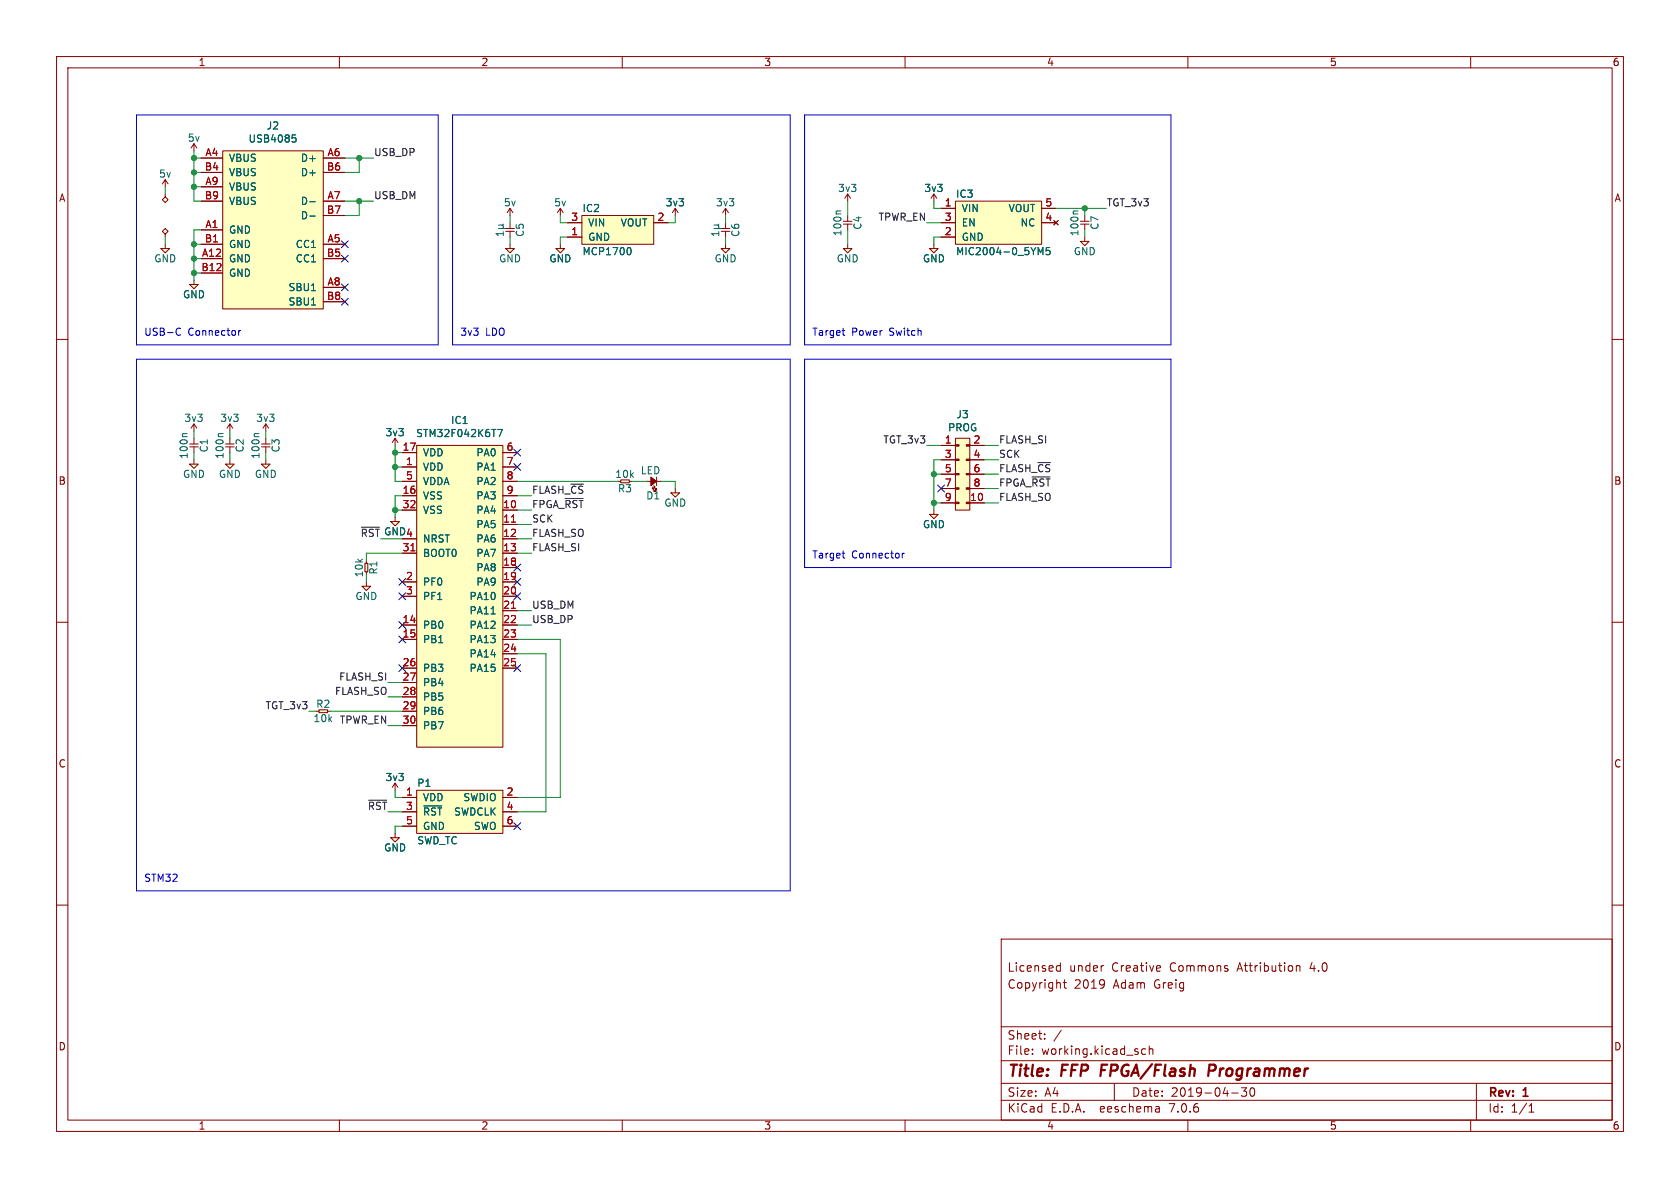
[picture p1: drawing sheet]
<svg xmlns="http://www.w3.org/2000/svg" width="297mm" height="210mm" viewBox="0 0 297 210" stroke-linecap="round" stroke-linejoin="round" font-family="sans-serif">
<g fill="none" stroke="#840000" stroke-width=".18">
<path d="M10 10h277v190h-277zM12 12h273v186h-273zM60 10v2M110 10v2M160 10v2M210 10v2M260 10v2M35.6 27.9h3.8M35.6 35.6h3.8M35.6 33h3.8M35.6 30.5h3.8M39.4 26.7h17.7v27.9h-17.7z"/>
<path d="M57.1 27.9h3.9M57.1 35.6h3.9M57.1 30.5h3.9M57.1 38.1h3.9M164.6 35.1l.5-.8v1.3M165.1 34.3l.5 .8M191 39.1h1.5M191 39.6h1.5M191.8 38.1v1M191.8 39.6v1M10 60h2M35.6 40.6h3.8"/>
<path d="M35.6 45.7h3.8M35.6 43.2h3.8M35.6 48.3h3.8M57.1 45.7h3.9M57.1 43.2h3.9M57.1 50.8h3.9M57.1 53.3h3.9M285 60h2M46.5 75.7l.5-.8v1.3M47 74.9l.5 .8M64.5 99.6h.5v1.5h-.5zM114.3 85.1h.8"/>
<path d="M115.3 86.1l.3 .3h-.3l.5 .5v-.3l-.2 .3h.2M115.6 85.9l.2 .2h-.2l.5 .5v-.2l-.3 .2h.3M116.1 84.3v1.6M116.1 85.1h.7M10 110h2M285 110h2M10 160h2M285 160h2M177 166h108v32h-108zM186.9 171.6h.6M186.9 170.8h.6M187.5 170.2v1.5"/>
<path d="M188 173.7h.5M188.2 173.2v1.3l.3 .2M195 170.7h.1M195.1 173.3h.1a1.26 1.26 0 0 1-.2 1.3M195.2 173.8l-.1 .3M205 170.7l.2 .4-.7 .1M205.1 171.6l-.1 .1M229.2 170.8l.2-.1 .3 .1 .1 .9M229.2 170.7v1M60 198v2M110 198v2M160 198v2"/>
<path d="M177 194.5h108M177 191.5h108M177 187.5h108M177 181.5h108M182.5 186.3v.1M182.5 185.5v.1M184.7 183.6v.1M184.7 182.8v.1M187.6 182.1l-1.3 2M197 191.5v3M202.5 185.5l-.4-.1-.3 .3v.4l.2 .2h.5M203.2 185.5l.2-.1 .3 .1 .1 .9"/>
<path d="M203.2 184.9v1.5M204.9 195.7l.1 .9M205 196.5l-.2 .1M205 196h-.2M210 198v2M217.7 193.2h1.2M220.4 192.3l-.5 .6 .4 .1v.7l-.2 .1h-.4l-.2-.1M221.1 192.4a.81 .81 0 0 0 .4 1.4l.2-.1 .1-.5-.1-.8M260 198v2M261 191.5v6.5M270.3 196.6h.9M270.3 195.5l.4-.4v1.5"/>
</g>
<path d="M194.8 188.2l-.3 2M214.6 188.2h-.8l-.2 2M214.7 189.2l-1 .1" fill="none" stroke="#840000" stroke-width=".4"/>
<path d="M115.1 84.3l1 .8-1 .8z" fill="#840000" stroke="#840000" stroke-width=".18"/>
<path d="M51.7 23.8h.6M51.8 24.3h.3l.2 .3-.1 .5h-.4M54.8 35.7h.9M54.8 38.2h.9M190.6 37.3h-.7l-.2 .2" fill="none" stroke="#006464" stroke-width=".18"/>
<g fill="#ffffc2" stroke="#ffffc2" stroke-width=".18">
<path d="M39.4 26.7h17.7v27.9h-17.7z"/>
<path d="M64.5 99.6h.5v1.5h-.5z"/>
</g>
<path d="M28.7 40.9l.5-.5 .5 .5-.5 .5z" fill="#ffffc2"/>
<path d="M33.8 26.2l.5-.8v1.3M34.3 25.4l.5 .8M149.1 39.1h1.5M149.1 39.6h1.5M149.9 38.1v1M149.9 39.6v1M28.7 40.9l.5-.5 .5 .5-.5 .5zM29.2 41.4v.5" fill="none" stroke="#840000" stroke-width=".18"/>
<path d="M148.7 37.3h-.7l-.2 .2" fill="none" stroke="#006464" stroke-width=".18"/>
<path d="M149.1 43.9h1.5l-.7 .8z" fill="#ffffc2"/>
<path d="M149.1 43.9h1.5l-.7 .8zM149.9 43.2v.7" fill="none" stroke="#840000" stroke-width=".18"/>
<path d="M28.4 43.9h1.6l-.8 .8z" fill="#ffffc2"/>
<path d="M127.8 37.6l.5-.8v1.3M128.3 36.8l.5 .8M28.4 43.9h1.6l-.8 .8zM29.2 43.2v.7M40.1 75.7l.5-.8v1.3M40.6 74.9l.5 .8M46.2 78.5h1.6M46.2 79h1.6M47 77.5v1M47 79v1M69.3 78.2l.5-.7v1.2M69.8 77.5l.6 .7" fill="none" stroke="#840000" stroke-width=".18"/>
<path d="M45.8 76.7h-.7l-.2 .1" fill="none" stroke="#006464" stroke-width=".18"/>
<path d="M118.6 87.1h1.5l-.7 .8z" fill="#ffffc2"/>
<path d="M118.6 87.1h1.5l-.7 .8zM119.4 86.4v.7" fill="none" stroke="#840000" stroke-width=".18"/>
<path d="M164.3 43.9h1.6l-.8 .8z" fill="#ffffc2"/>
<path d="M164.3 43.9h1.6l-.8 .8zM165.1 43.2v.7M69.3 139.2l.5-.8v1.3M69.8 138.4l.6 .8M73.7 139.7h15.2v7.6h-15.2zM71.1 141h2.6M71.1 143.5h2.6M71.1 146.1h2.6M88.9 141h2.5M88.9 143.5h2.5M88.9 146.1h2.5" fill="none" stroke="#840000" stroke-width=".18"/>
<path d="M73.7 139.7h15.2v7.6h-15.2z" fill="#ffffc2" stroke="#ffffc2" stroke-width=".18"/>
<path d="M74.9 142.5h3.2" fill="none" stroke="#006464" stroke-width=".18"/>
<path d="M69.1 148.1h1.5l-.8 .7z" fill="#ffffc2"/>
<path d="M69.1 148.1h1.5l-.8 .7zM69.8 147.3v.8" fill="none" stroke="#840000" stroke-width=".18"/>
<path d="M46.2 82h1.6l-.8 .8z" fill="#ffffc2"/>
<path d="M46.2 82h1.6l-.8 .8zM47 81.3v.7" fill="none" stroke="#840000" stroke-width=".18"/>
<path d="M33.5 82h1.6l-.8 .8z" fill="#ffffc2"/>
<path d="M33.5 82h1.6l-.8 .8zM34.3 81.3v.7" fill="none" stroke="#840000" stroke-width=".18"/>
<path d="M39.9 82h1.5l-.8 .8z" fill="#ffffc2"/>
<path d="M33.5 78.5h1.6M33.5 79h1.6M34.3 77.5v1M34.3 79v1M39.9 82h1.5l-.8 .8zM40.6 81.3v.7M109.7 84.8h1.6v.5h-1.6zM56.4 125.5h1.5v.5h-1.5z" fill="none" stroke="#840000" stroke-width=".18"/>
<g fill="#ffffc2" stroke="#ffffc2" stroke-width=".18">
<path d="M56.4 125.5h1.5v.5h-1.5z"/>
<path d="M109.7 84.8h1.6v.5h-1.6z"/>
</g>
<path d="M33.1 76.7h-.7l-.2 .1" fill="none" stroke="#006464" stroke-width=".18"/>
<path d="M69.1 92.2h1.5l-.8 .8z" fill="#ffffc2"/>
<path d="M69.1 92.2h1.5l-.8 .8zM69.8 91.4v.8" fill="none" stroke="#840000" stroke-width=".18"/>
<path d="M33.5 50.3h1.6l-.8 .8z" fill="#ffffc2"/>
<g fill="none" stroke="#840000" stroke-width=".18">
<path d="M28.7 32.5l.5-.7v1.2M29.2 31.8l.5 .7M33.5 50.3h1.6l-.8 .8zM34.3 49.5v.8M33.8 75.7l.5-.8v1.3M34.3 74.9l.5 .8M39.9 78.5h1.5M39.9 79h1.5M40.6 77.5v1M40.6 79v1M73.7 78.7h15.2v53.4h-15.2zM71.1 82.6h2.6"/>
<path d="M71.1 90.2h2.6M71.1 95.3h2.6M71.1 97.8h2.6M71.1 87.6h2.6M71.1 80h2.6M71.1 85.1h2.6M88.9 82.6h2.5M88.9 90.2h2.5M88.9 92.7h2.5M88.9 95.3h2.5M88.9 97.8h2.5M88.9 87.6h2.5"/>
<path d="M88.9 80h2.5M88.9 85.1h2.5M71.1 110.5h2.6M71.1 113h2.6M71.1 102.9h2.6M71.1 105.4h2.6M71.1 118.1h2.6M88.9 110.5h2.5M88.9 113h2.5M88.9 100.3h2.5M88.9 102.9h2.5M88.9 105.4h2.5"/>
<path d="M88.9 108h2.5M88.9 115.6h2.5M88.9 118.1h2.5M71.1 120.7h2.6M71.1 123.2h2.6M71.1 125.7h2.6M71.1 128.3h2.6"/>
</g>
<path d="M73.7 78.7h15.2v53.4h-15.2z" fill="#ffffc2" stroke="#ffffc2" stroke-width=".18"/>
<path d="M72.6 97.4h.8M90.4 92.3h.7M90.4 107.5h.7" fill="none" stroke="#a90000" stroke-width=".18"/>
<path d="M39.4 76.7h-.6l-.2 .1M88 75.9h.8l-.5 1.3M86.8 108.5h.7" fill="none" stroke="#006464" stroke-width=".18"/>
<path d="M29.2 34.8l.5 .5-.5 .5-.5-.5z" fill="#ffffc2"/>
<path d="M29.2 34.8l.5 .5-.5 .5-.5-.5zM29.2 34.3v.5" fill="none" stroke="#840000" stroke-width=".18"/>
<path d="M64 103.6h1.5l-.7 .8z" fill="#ffffc2"/>
<path d="M166.4 36.8h2.5M166.4 39.4h2.5M168.9 35.6h15.2v7.6h-15.2zM184.1 36.8h2.6M184.1 39.4h2.6M186.3 39l.8 .8M187.1 39l-.8 .8M166.4 41.9h2.5M64 103.6h1.5l-.7 .8zM64.8 102.9v.7" fill="none" stroke="#840000" stroke-width=".18"/>
<path d="M168.9 35.6h15.2v7.6h-15.2z" fill="#ffffc2" stroke="#ffffc2" stroke-width=".18"/>
<path d="M183.5 43.8l.5 .9 .4-.9v1.2M185.6 43.8h-.6l-.1 .6 .2-.2 .4 .1 .2 .2-.1 .4-.2 .1-.5-.1" fill="none" stroke="#006464" stroke-width=".18"/>
<path d="M191 42.7h1.5l-.7 .7z" fill="#ffffc2"/>
<g fill="none" stroke="#840000" stroke-width=".18">
<path d="M128.3 39.4v1M149.4 35.1l.5-.8v1.3M149.9 34.3l.5 .8M127.5 40.4h1.5M127.5 40.9h1.5M128.3 40.9v1M191 42.7h1.5l-.7 .7zM191.8 41.9v.8M166.4 78.7h2.5M168.9 77.5h2.5v12.7h-2.5zM171.4 78.7h2.6M166.4 88.9h2.5"/>
<path d="M166.4 81.3h2.5M166.4 83.8h2.5M166.4 86.4h2.5M171.4 88.9h2.6M171.4 81.3h2.6M171.4 83.8h2.6M171.4 86.4h2.6"/>
</g>
<path d="M126.2 39.8h.7M126.9 39.8l.2 .2v.2l-.2 .2M127.1 39.6l-.2 .2M126.2 40.4h1.3M127.1 40.9v.8M127.1 41.3h-1.3l.4 .4" fill="none" stroke="#006464" stroke-width=".18"/>
<path d="M168.9 77.5h2.5v12.7h-2.5z" fill="#ffffc2" stroke="#ffffc2" stroke-width=".18"/>
<g fill="#840000" stroke="#840000" stroke-width=".18">
<path d="M168.9 88.8h.6v.2h-.6z"/>
<path d="M168.9 86.2h.6v.3h-.6z"/>
<path d="M168.9 83.7h.6v.2h-.6z"/>
<path d="M168.9 81.2h.6v.2h-.6z"/>
<path d="M168.9 78.6h.6v.3h-.6z"/>
<path d="M170.8 88.8h.6v.2h-.6z"/>
<path d="M170.8 86.2h.6v.3h-.6z"/>
<path d="M170.8 83.7h.6v.2h-.6z"/>
<path d="M170.8 81.2h.6v.2h-.6z"/>
<path d="M170.8 78.6h.6v.3h-.6z"/>
</g>
<path d="M164.3 90.9h1.6l-.8 .8z" fill="#ffffc2"/>
<path d="M90.2 39.4v1M89.4 40.4h1.5M89.4 40.9h1.5M90.2 40.9v1M164.3 90.9h1.6l-.8 .8zM165.1 90.2v.7" fill="none" stroke="#840000" stroke-width=".18"/>
<path d="M88.1 39.8h.7M88.8 39.8l.2 .2v.2l-.2 .2M89 39.6l-.2 .2M88.1 40.4h1.3M89 40.9v.8M89 41.3h-1.3l.4 .4" fill="none" stroke="#006464" stroke-width=".18"/>
<path d="M89.4 43.9h1.5l-.7 .8z" fill="#ffffc2"/>
<path d="M100.3 39.4h2.6M102.9 38.1h12.7v5.1h-12.7zM115.6 39.4h2.5M89.4 43.9h1.5l-.7 .8zM90.2 43.2v.7M100.3 41.9h2.6" fill="none" stroke="#840000" stroke-width=".18"/>
<path d="M102.9 38.1h12.7v5.1h-12.7z" fill="#ffffc2" stroke="#ffffc2" stroke-width=".18"/>
<path d="M111.3 43.8a.79 .79 0 0 1 0 1.2" fill="none" stroke="#006464" stroke-width=".18"/>
<path d="M98.3 43.9h1.5l-.7 .8z" fill="#ffffc2"/>
<path d="M89.7 37.6l.5-.8v1.3M90.2 36.8l.5 .8M98.6 37.6l.5-.8v1.3M99.1 36.8l.5 .8M118.9 37.6l.5-.8v1.3M119.4 36.8l.5 .8M98.3 43.9h1.5l-.7 .8zM99.1 43.2v.7" fill="none" stroke="#840000" stroke-width=".18"/>
<path d="M127.5 43.9h1.5l-.7 .8z" fill="#ffffc2"/>
<g fill="none" stroke="#840000" stroke-width=".18">
<path d="M35.6 27.9h3.8M35.6 35.6h3.8M35.6 33h3.8M35.6 30.5h3.8M57.1 27.9h3.9M57.1 35.6h3.9M57.1 30.5h3.9M57.1 38.1h3.9M100.3 39.4h2.6M115.6 39.4h2.5M166.4 36.8h2.5M166.4 39.4h2.5"/>
<path d="M184.1 36.8h2.6M184.1 39.4h2.6M186.3 39l.8 .8M187.1 39l-.8 .8M35.6 40.6h3.8M35.6 45.7h3.8M35.6 43.2h3.8M35.6 48.3h3.8M57.1 45.7h3.9M57.1 43.2h3.9M57.1 50.8h3.9M57.1 53.3h3.9"/>
<path d="M100.3 41.9h2.6M127.5 43.9h1.5l-.7 .8zM128.3 43.2v.7M166.4 41.9h2.5M166.4 78.7h2.5M171.4 78.7h2.6M71.1 82.6h2.6M71.1 90.2h2.6M71.1 95.3h2.6M71.1 97.8h2.6M71.1 87.6h2.6M71.1 80h2.6"/>
<path d="M71.1 85.1h2.6M88.9 82.6h2.5M88.9 90.2h2.5M88.9 92.7h2.5M88.9 95.3h2.5M88.9 97.8h2.5M88.9 87.6h2.5M88.9 80h2.5M88.9 85.1h2.5M166.4 88.9h2.5M166.4 81.3h2.5M166.4 83.8h2.5"/>
<path d="M166.4 86.4h2.5M171.4 88.9h2.6M171.4 81.3h2.6M171.4 83.8h2.6M171.4 86.4h2.6M71.1 110.5h2.6M71.1 113h2.6M71.1 102.9h2.6M71.1 105.4h2.6M71.1 118.1h2.6M88.9 110.5h2.5M88.9 113h2.5"/>
<path d="M88.9 100.3h2.5M88.9 102.9h2.5M88.9 105.4h2.5M88.9 108h2.5M88.9 115.6h2.5M88.9 118.1h2.5M71.1 120.7h2.6M71.1 123.2h2.6M71.1 125.7h2.6M71.1 128.3h2.6M71.1 141h2.6M71.1 143.5h2.6"/>
<path d="M71.1 146.1h2.6M88.9 141h2.5M88.9 143.5h2.5M88.9 146.1h2.5"/>
</g>
<path d="M63.9 93.2h3.2M99.9 88.1h3.2M182.4 84.3h3.2M65.2 141.5h3.2" fill="none" stroke="#0f0f0f" stroke-width=".18"/>
<g fill="none" stroke="#0000c2" stroke-width=".18">
<path d="M24.1 20.3h53.4v40.7h-53.4zM80 20.3h59.7v40.7h-59.7zM142.2 20.3h64.8v40.7h-64.8zM31.4 58.1l.3-.1 .2 .1M31.9 59.2l-.2 .1-.3-.1M42.2 58.4v.9M42.6 58.4l-.4 .3M148.9 58.4h.5M149.1 59.2l.3 .1M24.1 63.5h115.6v94h-115.6zM142.2 63.5h64.8v36.8h-64.8zM148.9 97.8h.5"/>
<path d="M149.1 98.6h.3M159.5 97.8v.8M159.9 97.8l-.4 .2"/>
</g>
<g fill="none" stroke="#009600" stroke-width=".18">
<path d="M29.2 33v1.3M34.3 26.7v8.9h1.3M34.3 27.9h1.3M34.3 30.5h1.3M34.3 33h1.3M61 27.9h5M61 35.6h5M63.5 27.9v2.6h-2.5M63.5 35.6v2.5h-2.5M90.2 38.1v1.3M99.1 38.1v1.3h1.2M119.4 38.1v1.3h-1.3"/>
<path d="M128.3 38.1v1.3M149.9 35.6v2.5M163.8 39.4h2.6M165.1 35.6v1.2h1.3M186.7 36.8h8.9M191.8 36.8v1.3M29.2 41.9v1.3M34.3 45.7h1.3M34.3 48.3h1.3M34.3 43.2h1.3M35.6 40.6h-1.3v8.9M90.2 41.9v1.3"/>
<path d="M100.3 41.9h-1.2v1.3M128.3 41.9v1.3M149.9 40.6v2.6M166.4 41.9h-1.3v1.3M191.8 40.6v1.3M34.3 76.2v1.3M40.6 76.2v1.3M47 76.2v1.3M69.8 78.7v6.4h1.3M163.8 78.7h2.6M174 78.7h2.5M34.3 80v1.3"/>
<path d="M40.6 80v1.3M47 80v1.3M67.3 95.3h3.8M69.8 80h1.3M69.8 82.6h1.3M69.8 90.2h1.3M71.1 87.6h-1.3v3.8M71.1 97.8h-6.3v1.3M91.4 92.7h2.6M91.4 87.6h2.6M91.4 85.1h17.8M91.4 90.2h2.6"/>
<path d="M91.4 97.8h2.6M91.4 95.3h2.6M111.8 85.1h2.5M116.8 85.1h2.6v1.3M165.1 88.9h1.3M165.1 83.8h1.3M166.4 81.3h-1.3v8.9M174 86.4h2.5M174 88.9h2.5M174 81.3h2.5M174 83.8h2.5M64.8 101.6v1.3"/>
<path d="M91.4 108h2.6M91.4 115.6h5.1v27.9h-5.1M91.4 113h7.7v28h-7.7M91.4 110.5h2.6M54.6 125.7h1.3M58.4 125.7h12.7M68.6 120.7h2.5M68.6 128.3h2.5M68.6 123.2h2.5M69.8 139.7v1.3h1.3M71.1 146.1h-1.3v1.2"/>
</g>
<g fill="none" stroke="#000084" stroke-width=".18">
<path d="M60.4 52.7l1.2 1.2M60.4 45.1l1.2 1.2M60.4 42.6l1.2 1.2M60.4 50.2l1.2 1.2M61.6 52.7l-1.2 1.2M61.6 45.1l-1.2 1.2M61.6 42.6l-1.2 1.2M61.6 50.2l-1.2 1.2M90.8 79.4l1.2 1.2M92 79.4l-1.2 1.2M90.8 99.7l1.2 1.2M90.8 81.9l1.2 1.3"/>
<path d="M92 81.9l-1.2 1.3M92 99.7l-1.2 1.2M165.8 85.8l1.2 1.2M167 85.8l-1.2 1.2M70.5 109.9l1.2 1.2M70.5 104.8l1.2 1.2M70.5 102.3l1.2 1.2M70.5 117.5l1.2 1.2M70.5 112.4l1.2 1.2M71.7 109.9l-1.2 1.2M71.7 104.8l-1.2 1.2M71.7 102.3l-1.2 1.2"/>
<path d="M71.7 117.5l-1.2 1.2M71.7 112.4l-1.2 1.2M90.8 104.8l1.2 1.2M90.8 102.3l1.2 1.2M90.8 117.5l1.2 1.2M92 104.8l-1.2 1.2M92 102.3l-1.2 1.2M92 117.5l-1.2 1.2M90.8 145.4l1.2 1.3M92 145.4l-1.2 1.3"/>
</g>
<path d="M51.7 23.8h.6M51.8 24.3h.3l.2 .3-.1 .5h-.4M54.8 35.7h.9M54.8 38.2h.9M111.3 43.8a.79 .79 0 0 1 0 1.2M183.5 43.8l.5 .9 .4-.9v1.2M185.6 43.8h-.6l-.1 .6 .2-.2 .4 .1 .2 .2-.1 .4-.2 .1-.5-.1M88 75.9h.8l-.5 1.3M86.8 108.5h.7M74.9 142.5h3.2" fill="none" stroke="#006464" stroke-width=".18"/>
<path d="M72.6 97.4h.8M90.4 92.3h.7M90.4 107.5h.7" fill="none" stroke="#a90000" stroke-width=".18"/>
<g fill="#009600" stroke="#009600" stroke-width=".18">
<circle cx="34.3" cy="27.9" r=".46"/>
<circle cx="34.3" cy="30.5" r=".46"/>
<circle cx="34.3" cy="33" r=".46"/>
<circle cx="34.3" cy="43.2" r=".46"/>
<circle cx="34.3" cy="45.7" r=".46"/>
<circle cx="34.3" cy="48.3" r=".46"/>
<circle cx="69.8" cy="90.2" r=".46"/>
<circle cx="69.8" cy="80" r=".46"/>
<circle cx="69.8" cy="82.6" r=".46"/>
<circle cx="191.8" cy="36.8" r=".46"/>
<circle cx="165.1" cy="88.9" r=".46"/>
<circle cx="165.1" cy="83.8" r=".46"/>
<circle cx="63.5" cy="35.6" r=".46"/>
<circle cx="63.5" cy="27.9" r=".46"/>
</g>
<g font-size="2.8" fill="#840000">
<text x="178" y="190.9">Title:</text>
<text x="187.7" y="190.9">FFP</text>
<text x="195.4" y="190.9">FPGA/Flash</text>
<text x="215.3" y="190.9">Programmer</text>
</g>
<g font-size="2.1" fill="#840000">
<text x="178" y="172">Licensed</text>
<text x="189" y="172">under</text>
<text x="196.6" y="172">Creative</text>
<text x="207" y="172">Commons</text>
<text x="219.1" y="172">Attribution</text>
<text x="232" y="172">4.0</text>
<text x="178" y="175">Copyright</text>
<text x="189.9" y="175">2019</text>
<text x="196.9" y="175">Adam</text>
<text x="204.2" y="175">Greig</text>
<text x="178" y="184">Sheet:</text>
<text x="178" y="186.7">File:</text>
<text x="184.1" y="186.7">working.kicad_sch</text>
<text x="178" y="196.9">KiCad</text>
<text x="178" y="194.1">Size:</text>
<text x="184.7" y="194.1">A4</text>
<text x="185.7" y="196.9">E.D.A.</text>
<text x="194.6" y="196.9">eeschema</text>
<text x="200" y="194.1">Date:</text>
<text x="207" y="196.9">7.0.6</text>
<text x="207" y="194.1">2019-04-30</text>
<text x="263" y="194.3">Rev:</text>
<text x="263" y="196.9">Id:</text>
<text x="267.1" y="196.9">1/1</text>
<text x="269.4" y="194.3">1</text>
</g>
<g font-size="1.8" fill="#840000">
<text x="35" y="11.9">1</text>
<text x="85" y="11.9">2</text>
<text x="135" y="11.9">3</text>
<text x="185" y="11.9">4</text>
<text x="235" y="11.9">5</text>
<text x="285" y="11.9">6</text>
<text x="10.3" y="35.9">A</text>
<text x="285.3" y="35.9">A</text>
<text x="10.3" y="85.9">B</text>
<text x="285.3" y="85.9">B</text>
<text x="10.3" y="135.9">C</text>
<text x="285.3" y="135.9">C</text>
<text x="10.3" y="185.9">D</text>
<text x="285.3" y="185.9">D</text>
<text x="35" y="199.9">1</text>
<text x="85" y="199.9">2</text>
<text x="135" y="199.9">3</text>
<text x="185" y="199.9">4</text>
<text x="235" y="199.9">5</text>
<text x="285" y="199.9">6</text>
</g>
<g font-size="1.8" fill="#006464">
<text x="47.1" y="23.1">J2</text>
<text x="33.1" y="25.2">5v</text>
<text x="40.4" y="28.8">VBUS</text>
<text x="43.8" y="25.4">USB4085</text>
<text x="53.1" y="28.8">D+</text>
<text x="28" y="31.6">5v</text>
<text x="40.4" y="33.9">VBUS</text>
<text x="40.4" y="31.3">VBUS</text>
<text x="53.1" y="31.3">D+</text>
<text x="148.1" y="34.1">3v3</text>
<text x="163.3" y="34.1">3v3</text>
<text x="168.9" y="35.2">IC3</text>
<text x="40.4" y="41.5">GND</text>
<text x="40.4" y="36.4">VBUS</text>
<text x="53.1" y="36.4">D-</text>
<text x="53.1" y="39">D-</text>
<text x="89" y="36.7">5v</text>
<text x="92.8" y="42" transform="rotate(-90 92.8 42)">C5</text>
<text x="97.9" y="36.7">5v</text>
<text x="102.9" y="37.7">IC2</text>
<text x="103.9" y="40.2">VIN</text>
<text x="109.6" y="40.2">VOUT</text>
<text x="117.6" y="36.7">3v3</text>
<text x="126.5" y="36.7">3v3</text>
<text x="130.9" y="42" transform="rotate(-90 130.9 42)">C6</text>
<text x="148.9" y="41.9" transform="rotate(-90 148.9 41.9)">100n</text>
<text x="152.5" y="40.7" transform="rotate(-90 152.5 40.7)">C4</text>
<text x="169.9" y="37.7">VIN</text>
<text x="169.9" y="40.2">EN</text>
<text x="178.2" y="37.7">VOUT</text>
<text x="180.3" y="40.2">NC</text>
<text x="190.9" y="41.9" transform="rotate(-90 190.9 41.9)">100n</text>
<text x="194.4" y="40.7" transform="rotate(-90 194.4 40.7)">C7</text>
<text x="27.2" y="46.6">GND</text>
<text x="40.4" y="46.6">GND</text>
<text x="40.4" y="44">GND</text>
<text x="52.2" y="44">CC1</text>
<text x="52.2" y="46.6">CC1</text>
<text x="88.1" y="46.6">GND</text>
<text x="97" y="46.6">GND</text>
<text x="102.9" y="45.3">MCP1700</text>
<text x="103.9" y="42.8">GND</text>
<text x="126.2" y="46.6">GND</text>
<text x="147.8" y="46.6">GND</text>
<text x="163.1" y="46.6">GND</text>
<text x="168.9" y="45.3">MIC2004-0_5YM5</text>
<text x="169.9" y="42.8">GND</text>
<text x="189.7" y="45.3">GND</text>
<text x="32.3" y="52.9">GND</text>
<text x="40.4" y="49.1">GND</text>
<text x="50.9" y="51.7">SBU1</text>
<text x="50.9" y="54.2">SBU1</text>
<text x="32.5" y="74.8">3v3</text>
<text x="38.8" y="74.8">3v3</text>
<text x="45.2" y="74.8">3v3</text>
<text x="68.1" y="77.3">3v3</text>
<text x="73.5" y="77.5">STM32F042K6T7</text>
<text x="79.6" y="75.2">IC1</text>
<text x="167.5" y="76.5">PROG</text>
<text x="169" y="74.1">J3</text>
<text x="33.4" y="81.2" transform="rotate(-90 33.4 81.2)">100n</text>
<text x="36.9" y="80.1" transform="rotate(-90 36.9 80.1)">C1</text>
<text x="39.7" y="81.2" transform="rotate(-90 39.7 81.2)">100n</text>
<text x="43.3" y="80.1" transform="rotate(-90 43.3 80.1)">C2</text>
<text x="46.1" y="81.2" transform="rotate(-90 46.1 81.2)">100n</text>
<text x="49.6" y="80.1" transform="rotate(-90 49.6 80.1)">C3</text>
<text x="74.7" y="83.4">VDD</text>
<text x="74.7" y="80.9">VDD</text>
<text x="84.1" y="80.9">PA0</text>
<text x="84.1" y="83.4">PA1</text>
<text x="32.3" y="84.7">GND</text>
<text x="38.6" y="84.7">GND</text>
<text x="45" y="84.7">GND</text>
<text x="74.7" y="88.5">VSS</text>
<text x="74.7" y="86">VDDA</text>
<text x="84.1" y="86">PA2</text>
<text x="84.1" y="88.5">PA3</text>
<text x="108.7" y="84.7">10k</text>
<text x="109.1" y="87.2">R3</text>
<text x="113.2" y="84">LED</text>
<text x="114.1" y="88.5">D1</text>
<text x="117.3" y="89.8">GND</text>
<text x="67.8" y="94.8">GND4</text>
<text x="74.7" y="91">VSS</text>
<text x="84.1" y="91">PA4</text>
<text x="84.1" y="93.6">PA5</text>
<text x="163.1" y="93.6">GND</text>
<text x="66.9" y="101.7" transform="rotate(-90 66.9 101.7)">R1</text>
<text x="74.7" y="98.7">BOOT0</text>
<text x="74.7" y="96.1">NRST</text>
<text x="84.1" y="96.1">PA6</text>
<text x="84.1" y="98.7">PA7</text>
<text x="84.1" y="101.2">PA8</text>
<text x="62.7" y="106.3">GND</text>
<text x="64.4" y="102.2" transform="rotate(-90 64.4 102.2)">10k</text>
<text x="74.7" y="103.7">PF0</text>
<text x="74.7" y="106.3">PF1</text>
<text x="82.9" y="106.3">PA10</text>
<text x="84.1" y="103.7">PA9</text>
<text x="74.7" y="111.4">PB0</text>
<text x="74.7" y="113.9">PB1</text>
<text x="82.9" y="108.8">PA11</text>
<text x="82.9" y="111.4">PA12</text>
<text x="82.9" y="113.9">PA13</text>
<text x="74.7" y="119">PB3</text>
<text x="82.9" y="116.4">PA14</text>
<text x="82.9" y="119">PA15</text>
<text x="55.8" y="125.3">R2</text>
<text x="74.7" y="121.5">PB4</text>
<text x="74.7" y="124.1">PB5</text>
<text x="55.3" y="127.9">10k</text>
<text x="74.7" y="126.6">PB6</text>
<text x="74.7" y="129.1">PB7</text>
<text x="68.1" y="138.3">3v3</text>
<text x="73.7" y="139.3">P1</text>
<text x="74.7" y="141.8">VDD</text>
<text x="81.8" y="141.8">SWDIO</text>
<text x="73.7" y="149.5">SWD_TC</text>
<text x="74.7" y="144.4">~{RST}SWDCLK</text>
<text x="74.7" y="146.9">GND</text>
<text x="83.7" y="146.9">SWO</text>
<text x="67.8" y="150.7">GND</text>
</g>
<g font-size="1.8" fill="#a90000">
<text x="36.2" y="27.7">A4</text>
<text x="57.8" y="27.7">A6</text>
<text x="36.1" y="30.2">B4</text>
<text x="36.1" y="35.3">B9</text>
<text x="36.2" y="32.8">A9</text>
<text x="57.7" y="30.2">B6</text>
<text x="57.8" y="35.3">A7</text>
<text x="36.2" y="40.4">A1</text>
<text x="57.7" y="37.8">B7</text>
<text x="100.9" y="41.7">1</text>
<text x="100.9" y="39.1">3</text>
<text x="116.1" y="39.1">2</text>
<text x="166.9" y="36.6">1</text>
<text x="166.9" y="41.7">2</text>
<text x="166.9" y="39.1">3</text>
<text x="184.7" y="39.1">4</text>
<text x="184.7" y="36.6">5</text>
<text x="35.6" y="45.5">A12</text>
<text x="36.1" y="42.9">B1</text>
<text x="57.7" y="45.5">B5</text>
<text x="57.8" y="42.9">A5</text>
<text x="35.5" y="48">B12</text>
<text x="57.7" y="53.1">B8</text>
<text x="57.8" y="50.5">A8</text>
<text x="71.1" y="79.8">17</text>
<text x="71.7" y="82.3">1</text>
<text x="89.5" y="79.8">6</text>
<text x="89.5" y="82.3">7</text>
<text x="166.9" y="78.5">1</text>
<text x="166.9" y="81">3</text>
<text x="166.9" y="83.6">5</text>
<text x="172" y="78.5">2</text>
<text x="172" y="81">4</text>
<text x="172" y="83.6">6</text>
<text x="71.1" y="87.4">16</text>
<text x="71.1" y="89.9">32</text>
<text x="71.7" y="84.8">5</text>
<text x="88.9" y="89.9">10</text>
<text x="89.5" y="84.8">8</text>
<text x="89.5" y="87.4">9</text>
<text x="166.9" y="86.1">7</text>
<text x="166.9" y="88.6">9</text>
<text x="171.4" y="88.6">10</text>
<text x="172" y="86.1">8</text>
<text x="88.9" y="92.5">11</text>
<text x="88.9" y="95">12</text>
<text x="71.1" y="97.5">31</text>
<text x="88.9" y="97.5">13</text>
<text x="88.9" y="100.1">18</text>
<text x="71.7" y="102.6">2</text>
<text x="71.7" y="105.2">3</text>
<text x="88.9" y="102.6">19</text>
<text x="88.9" y="105.2">20</text>
<text x="88.9" y="107.7">21</text>
<text x="71.1" y="110.2">14</text>
<text x="71.1" y="112.8">15</text>
<text x="88.9" y="110.2">22</text>
<text x="88.9" y="112.8">23</text>
<text x="71.1" y="117.9">26</text>
<text x="88.9" y="115.3">24</text>
<text x="88.9" y="117.9">25</text>
<text x="71.1" y="120.4">27</text>
<text x="71.1" y="122.9">28</text>
<text x="71.1" y="125.5">29</text>
<text x="71.1" y="128">30</text>
<text x="71.7" y="140.7">1</text>
<text x="71.7" y="143.3">3</text>
<text x="89.5" y="140.7">2</text>
<text x="89.5" y="143.3">4</text>
<text x="71.7" y="145.8">5</text>
<text x="89.5" y="145.8">6</text>
</g>
<g font-size="1.8" fill="#0f0f0f">
<text x="66" y="27.7">USB_DP</text>
<text x="66" y="35.3">USB_DM</text>
<text x="155.2" y="39.1">TPWR_EN</text>
<text x="195.6" y="36.6">TGT_3v3</text>
<text x="156.1" y="78.5">TGT_3v3</text>
<text x="176.5" y="81">SCK</text>
<text x="176.5" y="83.6">FLASH_~{CS}</text>
<text x="176.5" y="78.5">FLASH_SI</text>
<text x="94" y="89.9">FPGA_~{RST}</text>
<text x="94" y="87.4">FLASH_~{CS}</text>
<text x="176.5" y="88.6">FLASH_SO</text>
<text x="176.5" y="86.1">FPGA_~{RST}</text>
<text x="63.7" y="95">~{RST}</text>
<text x="94" y="95">FLASH_SO</text>
<text x="94" y="92.4">SCK</text>
<text x="94" y="97.5">FLASH_SI</text>
<text x="94" y="107.7">USB_DM</text>
<text x="94" y="110.2">USB_DP</text>
<text x="46.8" y="125.5">TGT_3v3</text>
<text x="59.1" y="122.9">FLASH_SO</text>
<text x="59.8" y="120.4">FLASH_SI</text>
<text x="60" y="128">TPWR_EN</text>
</g>
<g font-size="1.8" fill="#0000c2">
<text x="25.4" y="59.4">USB-C</text>
<text x="33.2" y="59.4">Connector</text>
<text x="81.3" y="59.4">3v3</text>
<text x="85.8" y="59.4">LDO</text>
<text x="143.5" y="59.4">Target</text>
<text x="150.5" y="59.4">Power</text>
<text x="157.3" y="59.4">Switch</text>
<text x="143.5" y="98.8">Target</text>
<text x="150.5" y="98.8">Connector</text>
<text x="25.4" y="156">STM32</text>
</g>
<text font-size="1.8" fill="#009600" x="64.9" y="143.2">~{RST} 3</text>
</svg>
